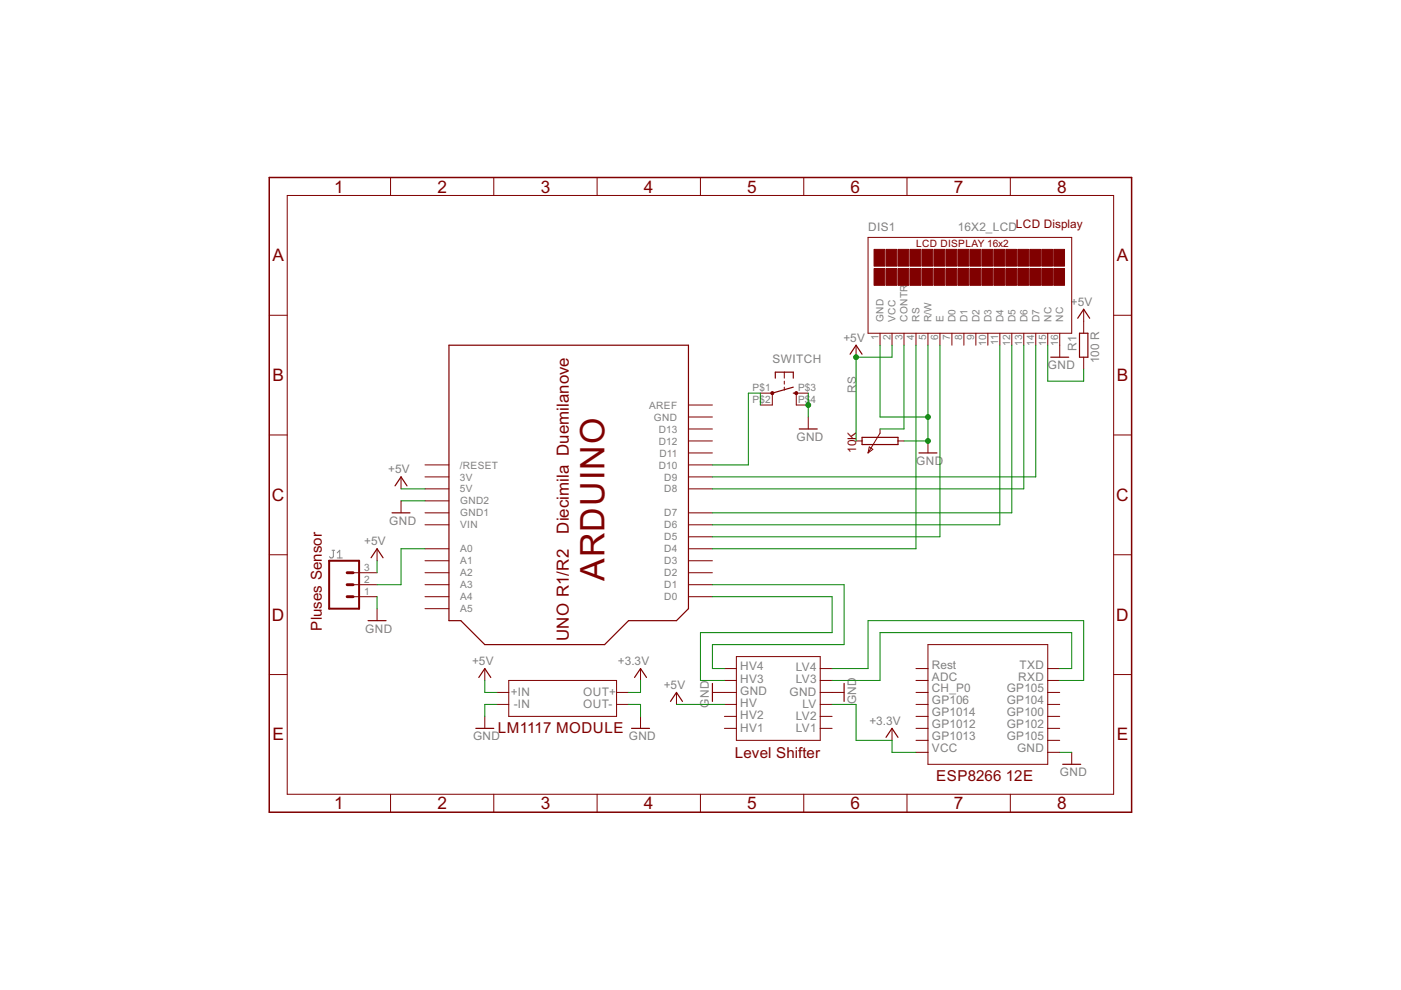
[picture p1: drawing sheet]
<svg xmlns="http://www.w3.org/2000/svg" width="297mm" height="210mm" viewBox="0 0 297 210" stroke-linecap="round" stroke-linejoin="round" font-family="sans-serif">
<path d="M70.4 116.7h.6M70.7 116.7v1.3l-.3 .3h-.3l-.3-.3M71.5 118.3h1.1M71.5 117.2l.5-.5v1.6" fill="none" stroke="#808080" stroke-width=".21"/>
<g fill="none" stroke="#800000" stroke-width=".21">
<path d="M82.8 37.6v3.8M104.7 37.6v3.8M126.6 37.6v3.8M148.5 37.6v3.8M170.4 37.6v3.8M192.3 37.6v3.8M214.2 37.6v3.8M60.9 41.4h175.2v127h-175.2zM184 50.3h43.2v20.4h-43.2zM57.1 66.8h3.8M166.3 78.9v1.3M181.5 73.2v2.5"/>
<path d="M186.6 70.7v2.5M189.1 70.7v2.5M191.7 70.7v2.5M194.2 70.7v2.5M196.7 70.7v2.5M199.3 70.7v2.5M201.8 70.7v2.5M204.4 70.7v2.5M206.9 70.7v2.5M209.4 70.7v2.5M212 70.7v2.5M214.5 70.7v2.5"/>
<path d="M217.1 70.7v2.5M219.6 70.7v2.5M222.1 70.7v2.5M224.7 70.7v5M229.8 65.6v5.1M229.8 75.7v2.6M236.1 66.8h3.8M57.1 92.2h3.8M90.1 98.6h5.1M146 93.5h5M146 98.6h5M146 96h5"/>
<path d="M146 91h5M146 88.4h5M146 85.9h5M161.2 83.4h2.5v2.5h-2.5M166.3 80.8v.6M166.3 82.1v.6M171.4 83.4h-2.6v2.5h2.6M171.4 88.4v2.6M181.5 93.5h1.3M184.3 94.8l.8 .5-1.1 .7zM186.6 91v.8l-2.6 4.2M190.4 93.5h1.3"/>
<path d="M196.7 93.5v2.5M236.1 92.2h3.8M57.1 117.6h3.8M79.9 116.4v2.5M85 101.1v2.6M85 106.2v2.5M90.1 118.9h5.1M90.1 116.4h5.1M90.1 111.3h5.1M90.1 108.7h5.1M90.1 103.7h5.1M90.1 101.1h5.1"/>
<path d="M90.1 106.2h5.1M146 118.9h5M146 116.4h5M146 113.8h5M146 111.3h5M146 108.7h5M146 103.7h5M146 101.1h5M236.1 117.6h3.8M74.9 126.5h5M74.9 124h5M74.9 121.4h5"/>
<path d="M79.9 129.1v2.5M90.1 126.5h5.1M90.1 124h5.1M90.1 121.4h5.1M90.1 129.1h5.1M146 126.5h5M146 124h5M146 121.4h5M156.1 139.2h17.8v17.8h-17.8zM196.7 136.7h25.4v25.4h-25.4zM57.1 143h3.8M102.8 141.8v2.5"/>
<path d="M102.8 151.9v2.5M105.3 149.4h2.6M105.3 146.8h2.6M107.9 144.3h22.8v7.6h-22.8zM130.7 149.4h2.6M130.7 146.8h2.6M135.8 141.8v2.5M135.8 151.9v2.5M143.4 146.8v2.6M151 146.8h5.1M153.6 154.4h2.5M153.6 151.9h2.5"/>
<path d="M153.6 149.4h2.5M153.6 144.3h2.5M153.6 141.8h2.5M173.9 154.4h2.5M173.9 151.9h2.5M173.9 149.4h2.5M173.9 146.8h5.1M173.9 144.3h2.5M173.9 141.8h2.5M189.1 154.4v2.6M194.2 159.5h2.5M194.2 157h2.5"/>
<path d="M194.2 154.4h2.5M194.2 151.9h2.5M194.2 149.4h2.5M194.2 146.8h2.5M194.2 144.3h2.5M194.2 141.8h2.5M222.1 159.5h2.6M222.1 157h2.6M222.1 154.4h2.6M222.1 151.9h2.6M222.1 149.4h2.6M222.1 146.8h2.6"/>
<path d="M222.1 144.3h2.6M222.1 141.8h2.6M227.2 159.5v2.6M236.1 143h3.8M82.8 168.4v3.8M104.7 168.4v3.8M126.6 168.4v3.8M148.5 168.4v3.8M170.4 168.4v3.8M192.3 168.4v3.8M214.2 168.4v3.8"/>
</g>
<path d="M57.1 37.6h182.8v134.6h-182.8z" fill="none" stroke="#800000" stroke-width=".32"/>
<g fill="#800000" stroke="#800000" stroke-width=".21">
<path d="M185.3 52.9h2.3v3.5h-2.3z"/>
<path d="M185.3 56.9h2.3v3.6h-2.3z"/>
<path d="M187.9 52.9h2.2v3.5h-2.2z"/>
<path d="M187.9 56.9h2.2v3.6h-2.2z"/>
<path d="M190.4 52.9h2.3v3.5h-2.3z"/>
<path d="M190.4 56.9h2.3v3.6h-2.3z"/>
<path d="M192.9 52.9h2.3v3.5h-2.3z"/>
<path d="M192.9 56.9h2.3v3.6h-2.3z"/>
<path d="M195.5 52.9h2.3v3.5h-2.3z"/>
<path d="M195.5 56.9h2.3v3.6h-2.3z"/>
<path d="M198 52.9h2.3v3.5h-2.3z"/>
<path d="M198 56.9h2.3v3.6h-2.3z"/>
<path d="M200.6 52.9h2.2v3.5h-2.2z"/>
<path d="M200.6 56.9h2.2v3.6h-2.2z"/>
<path d="M203.1 52.9h2.3v3.5h-2.3z"/>
<path d="M203.1 56.9h2.3v3.6h-2.3z"/>
<path d="M205.6 52.9h2.3v3.5h-2.3z"/>
<path d="M205.6 56.9h2.3v3.6h-2.3z"/>
<path d="M208.2 52.9h2.3v3.5h-2.3z"/>
<path d="M208.2 56.9h2.3v3.6h-2.3z"/>
<path d="M210.7 52.9h2.3v3.5h-2.3z"/>
<path d="M210.7 56.9h2.3v3.6h-2.3z"/>
<path d="M213.3 52.9h2.2v3.5h-2.2z"/>
<path d="M213.3 56.9h2.2v3.6h-2.2z"/>
<path d="M215.8 52.9h2.3v3.5h-2.3z"/>
<path d="M215.8 56.9h2.3v3.6h-2.3z"/>
<path d="M218.3 52.9h2.3v3.5h-2.3z"/>
<path d="M218.3 56.9h2.3v3.6h-2.3z"/>
<path d="M220.9 52.9h2.3v3.5h-2.3z"/>
<path d="M220.9 56.9h2.3v3.6h-2.3z"/>
<path d="M223.4 52.9h2.3v3.5h-2.3z"/>
<path d="M223.4 56.9h2.3v3.6h-2.3z"/>
</g>
<g fill="none" stroke="#800000" stroke-width=".25">
<path d="M95.2 73.2h50.8v55.9l-2.6 2.5h-10.1l-5.1 5.1h-25.4l-5.1-5.1h-2.5zM180.2 75.1l1.3-1.9 1.3 1.9M222.8 75.7h3.8M228.5 67.5l1.3-1.9 1.2 1.9M228.9 70.7h1.8v5h-1.8zM164.4 80.2v-1.3h3.8v1.3M168.2 83.4h.6M168.2 82.1l-4.5 1.3M169.5 91h3.8M182.8 92.7h7.6v1.6h-7.6zM194.8 96h3.8M78.7 118.3l1.2-1.9 1.3 1.9"/>
<path d="M83.1 108.7h3.8M83.8 103l1.2-1.9 1.3 1.9M78 131.6h3.9M100.9 154.4h3.8M101.5 143.6l1.3-1.8 1.3 1.8M133.9 154.4h3.8M134.5 143.6l1.3-1.8 1.3 1.8M142.2 148.7l1.2-1.9 1.3 1.9M151 144.9v3.8M179 144.9v3.8M187.9 156.3l1.2-1.9 1.3 1.9M225.3 162.1h3.8"/>
</g>
<g fill="#800000" stroke="#800000" stroke-width=".21">
<circle cx="163.7" cy="83.4" r=".33"/>
<circle cx="168.8" cy="83.4" r=".33"/>
</g>
<path d="M69.8 118.9h6.3v10.2h-6.3z" fill="none" stroke="#800000" stroke-width=".42"/>
<path d="M73.6 121.4h1.3M73.6 124h1.3M73.6 126.5h1.3" fill="none" stroke="#800000" stroke-width=".61"/>
<g fill="none" stroke="#008000" stroke-width=".21">
<path d="M186.6 73.2v15.2h10.1M189.1 73.2v2.5h-7.6v17.8M191.7 73.2v17.8h-5.1M194.2 73.2v43.2h-43.2M196.7 73.2v20.3h-5M199.3 73.2v40.6h-48.3M212 73.2v38.1h-61M214.5 73.2v35.5h-63.5M217.1 73.2v30.5h-66.1M219.6 73.2v27.9h-68.6M222.1 73.2v7.6h7.7v-2.5M161.2 85.9v-2.5h-2.5v15.2h-7.7"/>
<path d="M171.4 83.4v5M79.9 118.9v2.5M85 106.2h5.1M85 103.7h5.1M90.1 116.4h-5.1v7.6h-5.1M79.9 126.5v2.6M151 126.5h25.4v7.6h-27.9v10.2h5.1M151 124h28v12.7h-28v5.1h2.6M102.8 144.3v2.5h2.5M105.3 149.4h-2.5v2.5M133.3 149.4h2.5v2.5M135.8 144.3v2.5h-2.5"/>
<path d="M143.4 149.4h10.2M176.4 149.4h5.1v7.6h7.6v2.5h5.1M176.4 141.8h7.6v-10.2h45.8v12.7h-5.1M224.7 159.5h2.5M224.7 141.8h2.5v-7.7h-40.6v10.2h-10.2"/>
</g>
<g fill="#008000" stroke="#008000" stroke-width=".21">
<circle cx="181.5" cy="75.7" r=".51"/>
<circle cx="196.7" cy="88.4" r=".51"/>
<circle cx="196.7" cy="93.5" r=".51"/>
<circle cx="171.4" cy="85.9" r=".51"/>
</g>
<text font-size="8" fill="#800000" x="128.2" y="123.2" transform="rotate(-90 128.2 123.2)">ARDUINO</text>
<g font-size="4.1" fill="#800000">
<text x="70.8" y="40.8">1</text>
<text x="92.7" y="40.8">2</text>
<text x="114.6" y="40.8">3</text>
<text x="136.5" y="40.8">4</text>
<text x="158.4" y="40.8">5</text>
<text x="180.3" y="40.8">6</text>
<text x="202.2" y="40.8">7</text>
<text x="224.1" y="40.8">8</text>
<text x="57.8" y="55.4">A</text>
<text x="236.8" y="55.4">A</text>
<text x="57.8" y="80.8">B</text>
<text x="236.8" y="80.8">B</text>
<text x="57.7" y="106.2">C</text>
<text x="236.7" y="106.2">C</text>
<text x="57.7" y="131.6">D</text>
<text x="236.7" y="131.6">D</text>
<text x="57.8" y="157">E</text>
<text x="236.8" y="157">E</text>
<text x="70.8" y="171.6">1</text>
<text x="92.7" y="171.6">2</text>
<text x="114.6" y="171.6">3</text>
<text x="136.5" y="171.6">4</text>
<text x="158.4" y="171.6">5</text>
<text x="180.3" y="171.6">6</text>
<text x="202.2" y="171.6">7</text>
<text x="224.1" y="171.6">8</text>
</g>
<g font-size="4" fill="#800000">
<text x="120.6" y="113.2" transform="rotate(-90 120.6 113.2)">Diecimila Duemilanove</text>
<text x="120.6" y="136" transform="rotate(-90 120.6 136)">UNO R1/R2</text>
</g>
<g font-size="3.6" fill="#800000">
<text x="68.3" y="133.7" transform="rotate(-90 68.3 133.7)">Pluses Sensor</text>
<text x="105.6" y="155.5">LM1117 MODULE</text>
<text x="155.8" y="160.8">Level Shifter</text>
<text x="198.5" y="165.6">ESP8266</text>
<text x="213.3" y="165.6">12E</text>
</g>
<g font-size="2.8" fill="#808080">
<text x="184.1" y="49.1">DIS1</text>
<text x="203.1" y="49.1">16X2_LCD</text>
<text x="227" y="64.8">+5V</text>
<text x="163.8" y="77">SWITCH</text>
<text x="178.8" y="72.4">+5V</text>
<text x="228.3" y="74.4" transform="rotate(-90 228.3 74.4)">R1</text>
<text x="233.1" y="77" transform="rotate(-90 233.1 77)">100 R</text>
<text x="181.5" y="83.3" transform="rotate(-90 181.5 83.3)">RS</text>
<text x="222.2" y="78.3">GND</text>
<text x="168.9" y="93.5">GND</text>
<text x="82.3" y="100.4">+5V</text>
<text x="194.3" y="98.6">GND</text>
<text x="82.5" y="111.3">GND</text>
<text x="77.2" y="115.6">+5V</text>
<text x="77.4" y="134.1">GND</text>
<text x="100.1" y="141">+5V</text>
<text x="131" y="141">+3.3V</text>
<text x="156.9" y="142">HV4</text>
<text x="168.7" y="142.3">LV4</text>
<text x="197.6" y="141.7">Rest</text>
<text x="216.2" y="141.7">TXD</text>
<text x="108.3" y="147.6">+IN</text>
<text x="123.7" y="147.6">OUT+</text>
<text x="140.7" y="146.1">+5V</text>
<text x="156.9" y="144.8">HV3</text>
<text x="156.9" y="147.3">GND</text>
<text x="156.9" y="149.9">HV</text>
<text x="167.4" y="147.6">GND</text>
<text x="168.7" y="144.8">LV3</text>
<text x="181.5" y="149.3" transform="rotate(-90 181.5 149.3)">GND</text>
<text x="197.6" y="144.3">ADC</text>
<text x="197.6" y="146.8">CH_P0</text>
<text x="197.6" y="149.4">GP106</text>
<text x="213.4" y="146.8">GP105</text>
<text x="213.4" y="149.4">GP104</text>
<text x="215.9" y="144.3">RXD</text>
<text x="109" y="150.1">-IN</text>
<text x="123.7" y="150.1">OUT-</text>
<text x="150.3" y="150" transform="rotate(-90 150.3 150)">GND</text>
<text x="156.9" y="152.4">HV2</text>
<text x="156.9" y="155.2">HV1</text>
<text x="168.7" y="152.7">LV2</text>
<text x="168.7" y="155.2">LV1</text>
<text x="170.1" y="150.1">LV</text>
<text x="184.3" y="153.7">+3.3V</text>
<text x="197.6" y="151.9">GP1014</text>
<text x="197.6" y="154.4">GP1012</text>
<text x="213.4" y="151.9">GP100</text>
<text x="213.4" y="154.4">GP102</text>
<text x="100.3" y="157">GND</text>
<text x="133.3" y="157">GND</text>
<text x="197.6" y="157">GP1013</text>
<text x="197.6" y="159.5">VCC</text>
<text x="213.4" y="157">GP105</text>
<text x="215.6" y="159.5">GND</text>
<text x="224.7" y="164.6">GND</text>
</g>
<g font-size="2.8" fill="#800000">
<text x="215.4" y="48.3">LCD Display</text>
<text x="181.5" y="96" transform="rotate(-90 181.5 96)">10K</text>
</g>
<text font-size="2.4" fill="#800000" x="194.2" y="52.4">LCD DISPLAY 16x2</text>
<g font-size="2.4" fill="#808080">
<text x="187.4" y="68.3" transform="rotate(-90 187.4 68.3)">GND</text>
<text x="189.9" y="68.3" transform="rotate(-90 189.9 68.3)">VCC</text>
<text x="192.4" y="68.3" transform="rotate(-90 192.4 68.3)">CONTR</text>
<text x="195" y="68.3" transform="rotate(-90 195 68.3)">RS</text>
<text x="197.5" y="68.3" transform="rotate(-90 197.5 68.3)">R/W</text>
<text x="200" y="68.3" transform="rotate(-90 200 68.3)">E</text>
<text x="202.6" y="68.3" transform="rotate(-90 202.6 68.3)">D0</text>
<text x="205.1" y="68.3" transform="rotate(-90 205.1 68.3)">D1</text>
<text x="207.7" y="68.3" transform="rotate(-90 207.7 68.3)">D2</text>
<text x="210.2" y="68.3" transform="rotate(-90 210.2 68.3)">D3</text>
<text x="212.7" y="68.3" transform="rotate(-90 212.7 68.3)">D4</text>
<text x="215.3" y="68.3" transform="rotate(-90 215.3 68.3)">D5</text>
<text x="217.8" y="68.3" transform="rotate(-90 217.8 68.3)">D6</text>
<text x="220.4" y="68.3" transform="rotate(-90 220.4 68.3)">D7</text>
<text x="222.9" y="68.3" transform="rotate(-90 222.9 68.3)">NC</text>
<text x="225.4" y="68.3" transform="rotate(-90 225.4 68.3)">NC</text>
<text x="186.2" y="72.2" transform="rotate(-90 186.2 72.2)">1</text>
<text x="188.8" y="72.2" transform="rotate(-90 188.8 72.2)">2</text>
<text x="191.3" y="72.2" transform="rotate(-90 191.3 72.2)">3</text>
<text x="193.9" y="72.2" transform="rotate(-90 193.9 72.2)">4</text>
<text x="196.4" y="72.2" transform="rotate(-90 196.4 72.2)">5</text>
<text x="198.9" y="72.2" transform="rotate(-90 198.9 72.2)">6</text>
<text x="201.5" y="72.2" transform="rotate(-90 201.5 72.2)">7</text>
<text x="204" y="72.2" transform="rotate(-90 204 72.2)">8</text>
<text x="206.6" y="72.2" transform="rotate(-90 206.6 72.2)">9</text>
<text x="209.1" y="73.4" transform="rotate(-90 209.1 73.4)">10</text>
<text x="211.6" y="73.2" transform="rotate(-90 211.6 73.2)">11</text>
<text x="214.2" y="73.4" transform="rotate(-90 214.2 73.4)">12</text>
<text x="216.7" y="73.4" transform="rotate(-90 216.7 73.4)">13</text>
<text x="219.2" y="73.4" transform="rotate(-90 219.2 73.4)">14</text>
<text x="221.8" y="73.4" transform="rotate(-90 221.8 73.4)">15</text>
<text x="224.3" y="73.4" transform="rotate(-90 224.3 73.4)">16</text>
<text x="159.5" y="83">P$1</text>
<text x="169.2" y="83">P$3</text>
<text x="137.6" y="86.6">AREF</text>
<text x="138.6" y="89.2">GND</text>
<text x="159.5" y="85.5">P$2</text>
<text x="169.2" y="85.5">P$</text>
<text x="171.9" y="85.5">4</text>
<text x="139.7" y="94.3">D12</text>
<text x="139.7" y="91.7">D13</text>
<text x="97.5" y="101.9">3V</text>
<text x="97.5" y="99.3">/RESET</text>
<text x="139.7" y="99.3">D10</text>
<text x="139.8" y="96.8">D11</text>
<text x="140.8" y="101.9">D9</text>
<text x="97.5" y="104.4">5V</text>
<text x="97.5" y="107">GND2</text>
<text x="140.8" y="104.4">D8</text>
<text x="97.5" y="112">VIN</text>
<text x="97.5" y="109.5">GND1</text>
<text x="140.8" y="112">D6</text>
<text x="140.8" y="109.5">D7</text>
<text x="97.5" y="119.7">A1</text>
<text x="97.5" y="117.1">A0</text>
<text x="140.8" y="119.7">D3</text>
<text x="140.8" y="117.1">D4</text>
<text x="140.8" y="114.6">D5</text>
<text x="77.2" y="123.6">2</text>
<text x="77.2" y="121.1">3</text>
<text x="97.5" y="124.7">A3</text>
<text x="97.5" y="122.2">A2</text>
<text x="140.8" y="124.7">D1</text>
<text x="140.8" y="122.2">D2</text>
<text x="77.2" y="126.2">1</text>
<text x="97.5" y="129.8">A5</text>
<text x="97.5" y="127.3">A4</text>
<text x="140.8" y="127.3">D0</text>
</g>
</svg>
